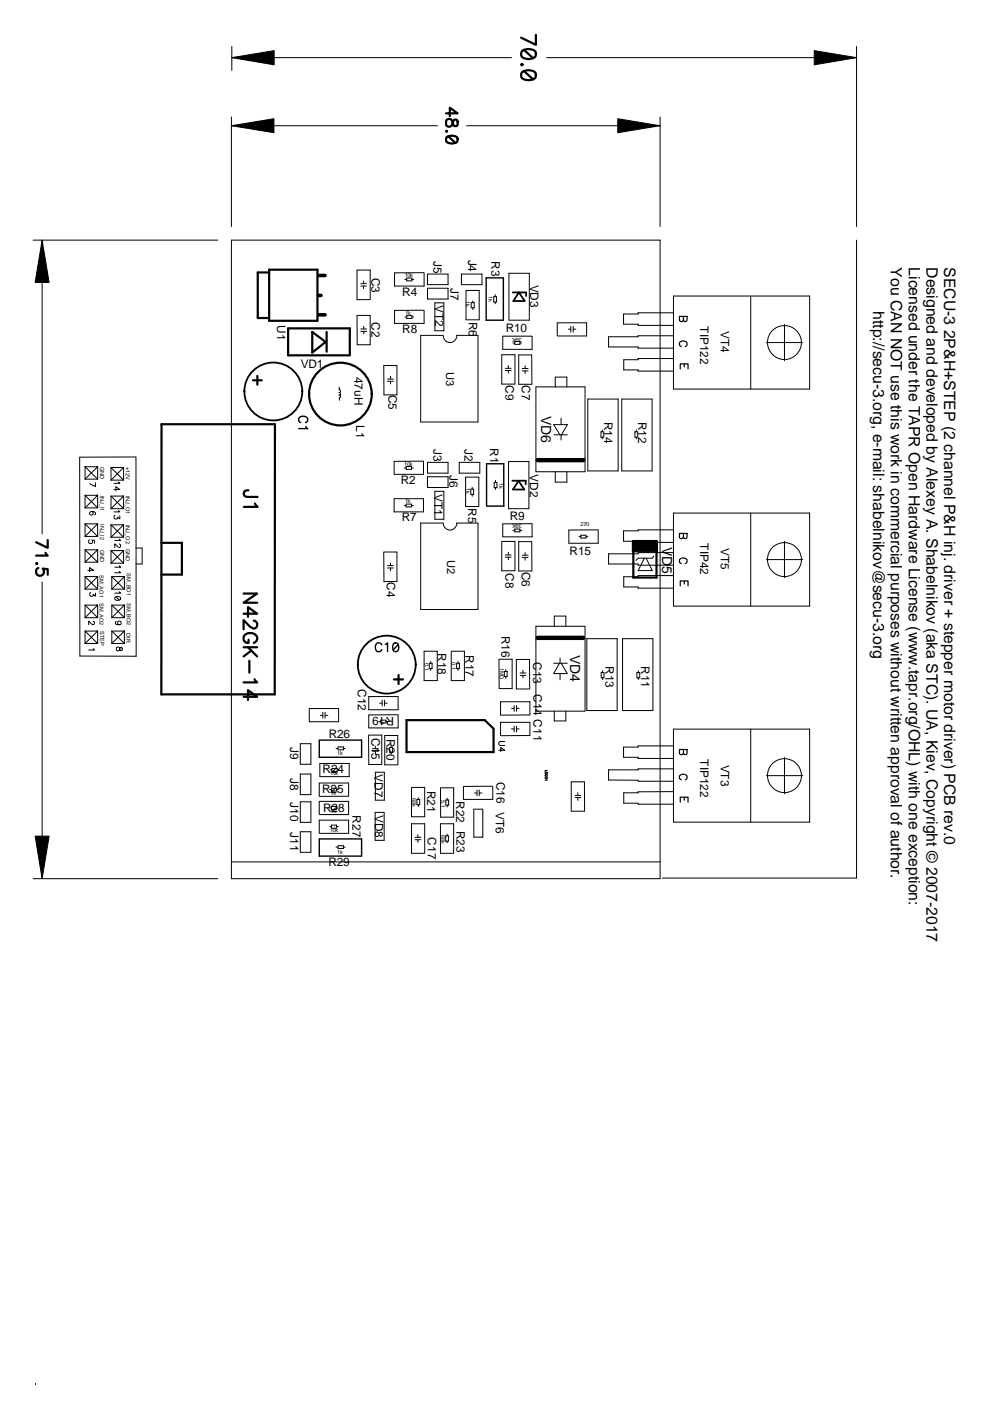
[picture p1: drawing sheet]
<svg xmlns="http://www.w3.org/2000/svg" width="210mm" height="297mm" viewBox="0 0 210 297" stroke-linecap="round" stroke-linejoin="round" font-family="sans-serif">
<g fill="none" stroke="#000" stroke-width=".21">
<path d="M49.1 9.8v5.1M49.1 12.2h59.4M115.9 12.2h65.7M181.6 9.8v38.2M49.1 24.8v23.2M49.1 26.7h43.7M98.9 26.7h41.1M140 24.8v23.2M7 50.9h39.2M8.9 50.9v62.3M49.1 50.9h90.9v135.4h-90.9zM77.1 59.6v.5"/>
<path d="M83.7 57.9h6.2v2.7h-6.2zM85.9 59.3h.3M86.2 59h1.1v.5h-1.1zM87.3 59.3h.4M90.6 58.1h4.4v2.3h-4.4zM97.8 58.1h4.4v2.3h-4.4zM181.6 50.9v135.3h-41.2M75.7 66.9h2.8v6.2h-2.8v-6.2M76.5 60.6h1.2M76.5 60.1h1.2M76.5 69.8h1.2M76.5 70.3h1.2"/>
<path d="M77.1 60.7v.5M77.1 69.2v.5M77.1 70.3v.5M78.5 63.5v-6.2h-2.8v6.2h2.7M81.4 77.5v6.2h2.8v-6.2h-2.8M82.8 79.8v.5M85.9 67.2h.3M86.2 66.9h1.1v.6h-1.1zM87.3 67.2h.4M89.9 65.8h-6.2v2.8h6.2v-2.8M90.6 61.1h4.4v2.3h-4.4zM92.2 64.2h1.9v5.9h-1.9z"/>
<path d="M93.9 71.1h-4.7v18.4h12.1v-18.4h-4.5M94 71.1a1.44 1.44 0 0 0 1.4 1.5 1.44 1.44 0 0 0 1.5-1.5M98.8 61.6v6.2h2.8v-6.2h-2.8M99.9 65.2v-1h.6v1.1h-.6M100.2 63.8v.4M100.2 65.3v.3M105 62.5v.4M105 64v.4M105.3 64v-1.1h-.6v1.1h.6M106.4 75.2v6.2h2.8v-6.2h-2.8M106.6 71.3h6.2v2.8h-6.2zM107.1 78.1h1.3"/>
<path d="M107.1 78.6h1.3M107.8 77.5v.5M107.8 78.6v.5M107.9 67.9v-10h4.3v10h-4.3M108.8 72.7h.3M109.1 72.4h1.1v.6h-1.1zM110.2 72.7h.4M110.7 78.6h1.3M110.7 78.1h1.3M111.3 77.6v.5M111.3 78.7v.5M118.2 71.2v-2.8h6.2v2.8h-6.2"/>
<path d="M120.5 69.8h.5M121 69.2v1.2M121.5 69.8h.6M121.5 69.2v1.2M135.3 71.1v.3h-6.3v2.2h6.3v.2h7.4M135.3 71.2h7.4M142.7 76h-7.4v.3h-3.1v2.1h3.1v.3h7.4M142.7 66.3h-7.4v.3h-3.1v2.1h3.1v.3h7.4M142.8 62.8h28.9v19.7h-28.9zM159.2 62.8v19.7M162.5 72.6h7.7M166.3 68.8v7.7"/>
<path d="M16.9 96.9v42.2h12l-.1-42.2M18 99h2.7M18 99v2.6M18 99l2.7 2.6M20.7 99v2.6M20.7 99l-2.7 2.6M23.5 99.1h2.7M23.5 99.1v2.7M23.5 99.1l2.7 2.7M26.2 99.1v2.7M26.2 99.1l-2.7 2.7M28.8 96.9h-11.8"/>
<path d="M71.9 82.6a.3 .3 0 0 1 .3 .3 .3 .3 0 0 1-.3 .3 .3 .3 0 0 1 .3 .3 .3 .3 0 0 1-.3 .3M71.9 83.8a.3 .3 0 0 1 .3 .3 .3 .3 0 0 1-.3 .3M71.9 82.1v.5M72 84.3v.6M82.2 80.4h1.2M82.2 80.8h1.2M82.8 80.9v.5M83.6 97.8h6.2v2.8h-6.2zM85.7 99.2h.4M86.1 98.9v.6h1.1v-.6M86.1 98.9h1.1M87.2 99.2h.4"/>
<path d="M90.6 98h4.4v2.3h-4.4zM97.4 98h4.3v2.3h-4.3zM112.7 81.5h-2.7v-6.2h2.7l.1 6.2M113.6 82h10.4v18h-10.4zM117.4 92.2h2.9M117.7 82v-2h2.5v2M118.7 92.1l-1.3-2.1h2.9l-1.3 2.1M119 88.7v1.2M119 92.2v1.1M124.6 84.6h6.5v15.3h-6.5zM127.7 91.2v.4M127.7 92.7v.3"/>
<path d="M128 91.6v1.1M128 91.6h-.6v1.1h.6M131.8 84.6h6.5v15.3h-6.5zM134.9 91.2v.4M134.9 92.7v.3M135.2 91.6h-.6v1.1h.6M135.2 91.6v1.1M18 105h2.7M18 111.1h2.7M18 116.6h2.7M18 105v2.7M18 111.1v2.6"/>
<path d="M18 116.6v2.6M18 105l2.7 2.7M18 107.7h2.7M18 101.6h2.7M18 113.7h2.7M18 119.2h2.7M18 116.6l2.7 2.6M18 111.1l2.7 2.6M19 114.5a.43 .43 0 0 0-.1 .6 .43 .43 0 0 0 .6 0 .43 .43 0 0 0 0-.6l.5 .1v.6M19.4 108.4l.2 .1a.38 .38 0 0 1 0 .6 .38 .38 0 0 1-.6-.1v-.1a.63 .63 0 0 1 .6-.5 .63 .63 0 0 1 .6 .5l-.1 .3M20.2 102.3v.9l-1.2-.6M20.7 105v2.7"/>
<path d="M20.7 111.1v2.6M20.7 116.6v2.6M20.7 105l-2.7 2.7M20.7 116.6l-2.7 2.6M20.7 111.1l-2.7 2.6M23.5 107.9h2.7M23.5 105.2v2.7M23.5 111.3v2.6M23.5 116.7v2.7M23.5 105.2h2.7M23.5 105.2l2.7 2.7M23.5 111.3h2.7"/>
<path d="M23.5 101.8h2.7M23.5 113.9h2.7M23.5 116.7h2.7M23.5 119.4h2.7M23.5 116.7l2.7 2.7M23.5 111.3l2.7 2.6M24.2 103.8h1.2l-.8-.6v.9M24.4 109.2a.41 .41 0 0 0-.1 .8 .41 .41 0 0 0 .6-.3l.5 .3v-.6M25.1 102.2l.3 .3h-1.2M25.1 108.2l.3 .3h-1.2M25.3 115.3a.36 .36 0 0 1 .3 .4 .36 .36 0 0 1-.4 .4l-.9-.8v.8M25.3 120l.3 .3h-1.3"/>
<path d="M25.3 114.3l.3 .3h-1.3M26.2 105.2v2.7M26.2 111.3v2.6M26.2 116.7v2.7M26.2 105.2l-2.7 2.7M26.2 116.7l-2.7 2.7M26.2 111.3l-2.7 2.6M28.8 116.2h1.3v3.4h-1.3M81.4 117h2.8v6.3h-2.8v-6.2M82.2 119.9h1.2M82.8 119.4v.5M85.7 107.2h.4"/>
<path d="M86.1 106.9v.6h1.1v-.6M86.1 106.9h1.1M87.2 107.2h.4M89.8 105.7h-6.2v2.8h6.2v-2.7M90.6 101.1h4.4v2.3h-4.4zM92.2 104.2h1.9v5.9h-1.9zM93.9 110.9h-4.7v18.3h12.1v-18.3h-4.5M94 110.9a1.44 1.44 0 0 0 1.4 1.5 1.44 1.44 0 0 0 1.5-1.5M98.7 101.2h2.8v6.2h-2.8zM99.8 103.7v1.1M99.8 103.7h.6v1.1h-.6M100.1 103.3v.4"/>
<path d="M100.1 104.8v.4M105.1 101.8v.5M105.1 103.4v.4M105.4 103.4v-1.1h-.6v1.1h.6M106.4 114.8v6.2h2.8v-6.2h-2.8M106.6 111.1h6.2v2.7h-6.2zM107.1 117.7h1.3M107.1 118.1h1.3M107.8 117.1v.5M107.8 118.2v.5M107.8 107.9v-10h4.3v10h-4.2M108.8 112.5h.3"/>
<path d="M109.1 112.2h1.1v.6h-1.1zM110.2 112.5h.4M110.7 118.2h1.3M110.7 117.7h1.3M111.3 117.2v.5M111.3 118.2v.6M117.7 100v2.2h2.5v-2.2M122.8 113.8h.3M123.1 113.5h1.1v.6h-1.1zM124.2 113.8h.4M126.8 112.3l-6.2 .1v2.8h6.2v-2.8M136.6 118.3l-1.3 2.7h3l-1.3-2.7"/>
<path d="M138.6 117.9l-.3 .4h-3l-.5 .5M142.7 117.2h-7.4v.2h-6.3v2.2h6.3v.2h7.4M142.7 112.3h-7.4v.3h-3.1v2.2h3.1v.2h7.4M142.8 108.8h28.9v19.7h-28.9zM159.2 108.8v19.7M162.5 118.6h7.7M166.3 114.8v7.7M8.9 123.4v62.9M18 122.2h2.7M18 124.9h2.7M18 128.3h2.7M18 131h2.7"/>
<path d="M18 133.8h2.7M18 136.4h2.7M18 122.2v2.7M18 128.3v2.7M18 133.8v2.6M18 122.2l2.7 2.7M18 133.8l2.7 2.6M18 128.3l2.7 2.7M18.6 120.9h1.3l-.9-.6v.9M19.2 125.6a.41 .41 0 0 0-.1 .7 .41 .41 0 0 0 .7-.2l.4 .3v-.6M19.7 131.7a.36 .36 0 0 1 .3 .4 .36 .36 0 0 1-.3 .3l-.9-.7v.8M19.8 137.5l.2 .3h-1.2"/>
<path d="M20.7 122.2v2.7M20.7 128.3v2.7M20.7 133.8v2.6M20.7 122.2l-2.7 2.7M20.7 133.8l-2.7 2.6M20.7 128.3l-2.7 2.7M23.7 122.2h2.7M23.7 122.2v2.7M23.7 128.3v2.7M23.7 133.8v2.6M23.7 124.9h2.7M23.7 122.2l2.7 2.7"/>
<path d="M23.7 128.3h2.7M23.7 131h2.7M23.7 133.8h2.7M23.7 136.4h2.7M23.7 133.8l2.7 2.6M23.7 128.3l2.7 2.7M24.4 126.6a.63 .63 0 0 1 .7-.2 .63 .63 0 0 1 .4 .7l-.9 .1-.2-.1zM24.6 126.5l.7 .7M24.6 131.7l-.1 .3a.64 .64 0 0 0 .6 .5 .64 .64 0 0 0 .6-.5 .39 .39 0 0 0-.4-.3 .39 .39 0 0 0-.4 .3 .39 .39 0 0 0 .4 .4M24.8 137.2h.4l.3 .7h.4v-.6l-.3-.1-.4 .8h-.4zM25.3 121.1l.3 .3h-1.3M25.3 125.5l.3 .3h-1.3"/>
<path d="M26.4 122.2v2.7M26.4 128.3v2.7M26.4 133.8v2.6M26.4 122.2l-2.7 2.7M26.4 133.8l-2.7 2.6M26.4 128.3l-2.7 2.7M82.2 120.4h1.2M82.8 120.4v.6M89.9 138.1h2.8v6.2h-2.8zM95.7 138.1v6.2h2.8v-6.2h-2.8M105.8 139.8h2.8v6.2h-2.8v-6.2M112.7 121.1h-2.7v-6.3h2.7l.1 6.3"/>
<path d="M113.6 132.8h10.4v18h-10.4zM117.5 132.8v-2.2h2.5v2.2M118.7 139.5v1.1M124.4 135.4h6.5v15.3h-6.5zM132 135.4h6.4v15.3h-6.4zM142.7 122h-7.4v.3h-3.1v2.1h3.1v.3h7.4M63.7 157.7h2.2v4.3h-2.2zM67.9 151.7h.5M68.5 151v1.3M68.9 151v1.3M69 151.7h.5M71.2 158.7h.4"/>
<path d="M71.7 158.4v.6M71.7 158.4h1.1M71.8 150.2h-6.2v2.8h6.2v-2.7M72.8 158.4v.6h-1.1M72.8 158.7h.4M78.2 155.9h2.7v6.2h-2.7l-.1-6.2M79 158.7h1.2M79 159.2h1.2M79.6 158.2v.5M79.6 159.2v.6M80.3 153h.4M80.5 149.1h.5"/>
<path d="M80.7 152.7h1.1v.6h-1.1zM81 148.4v1.3M81.5 148.4v1.3M81.6 149.1h.5M81.8 153h.4M82.6 158.5h.6v1.1h-.6zM82.9 158.1v.4M82.9 159.6v.4M84.4 147.7h-6.2v2.8h6.2v-2.8M84.4 151.5l-6.2 .1v2.7h6.2v-2.7M91 140.6h.6v1.2h-.6v-1.1M91.3 140.3v.3"/>
<path d="M91.3 141.8v.3M96.8 140.6h.6v1.2l-.6-.1v-1M97.1 140.3v.3M97.1 141.8v.3M105.7 159.1h1.3l-.8-.6v.9M106.1 151.6v-2.8h6.3v2.8h-6.2M106.1 155.9v-2.8h6.3v2.8l-6.2 .1M106.9 142.4h.6v1.1h-.6zM107 157.2h-.9l-.4 .4 .2 .4 1.1 .1M107.2 142v.4M107.2 143.5v.3M108.5 150.2h.5"/>
<path d="M108.5 154.5h.5M109 149.6v1.2M109 154v1.2M109.5 150.2h.6M109.5 149.6v1.2M109.5 154v1.2M109.5 154.5h.6M110.3 143.2h1.2M110.3 142.7h1.2M110.9 142.1v.6M110.9 143.2v.5M112.3 146v-6.2h-2.8v6.3h2.8"/>
<path d="M117.4 140.6h2.9M117.5 150.8v2.1h2.5v-2.1M118.7 142.9v1.2M119 140.7l1.3 2.1h-2.9l1.2-2.1M127.5 142.6h.6v1.1h-.6zM127.8 142.2v.4M127.8 143.7v.4M135 142.6h.6v1.1h-.6zM135.3 142.2v.4M135.3 143.7v.4M142.7 158.1h-7.4v.3h-3.1v2.2h3.1v.2h7.4M142.8 154.6h28.9v19.7h-28.9z"/>
<path d="M159.2 154.6v19.7M63.7 164.1h2.2v4.4h-2.2zM63.7 170h2.2v4.4h-2.2zM63.7 176.3h2.2v4.4h-2.2zM67.7 168.8v-2.8h6.2v2.8l-6.2 .1M67.7 172.7v-2.8h6.2v2.8h-6.2M67.7 176.6v-2.7h6.2v2.8h-6.2M67.8 164.6v-2.7h6.2v2.8h-6.2M69.9 167.4h.4M69.9 175.2h.4M69.9 171.3h.4M70 163.2h.4"/>
<path d="M70.3 167.1h1.1v.6h-1.1zM70.3 171h1.1v.6h-1.1zM70.3 174.9h1.1v.7h-1.1zM70.4 163.6h1.1M71.2 179.6h.4M71.4 167.4h.4M71.4 175.2h.4M71.4 171.3h.4M71.5 162.9h-1.1v.7M71.5 162.9v.7M71.5 163.2h.4M71.7 179.3v.6"/>
<path d="M71.7 179.3h1.1M72.8 179.6h.4M72.8 179.3v.6h-1.1M79.6 163.7h1.9v6h-1.9zM81.4 172.2h-1.9v6h1.9v-6M84.4 162.1l-.1-6.2h-2.7v6.3h2.7M87.2 166.9v6.3h2.8v-6.3h-2.7M88 178h1.2M88 177.5h1.2M88.4 170.6v-1.1h.6v1.1h-.6M88.6 177v.5M88.6 178.1v.5"/>
<path d="M88.7 169.1v.4M88.7 170.6v.4M93.4 167h2.8v6.3h-2.8v-6.2M94.5 177.2h.6v1.1h-.6zM94.5 169.6h.6v1.1h-.6zM94.8 176.9v.3M94.8 178.3v.4M94.8 169.2v.4M94.8 170.7v.4M100.6 168.1h.5M101.1 167.5v1.2M101.6 167.5v1.2"/>
<path d="M101.6 168.1h.6M102.3 171.6h-1.8v5.9h1.9v-5.9M104.4 166.7h-6.1v2.8h6.2v-2.8M115.6 163.8l.4-.1v.3l-.3 .1zM115.6 164.8l.4-.1v.3l-.3 .1zM115.7 164.5v.1l-.1-.1v-.3h.4l-.1 .4M116 165.3v.1h-.4M116 163.4h-.4v.2M121.1 165.8h2.8l.1 6.2h-2.9zM121.9 169.1h1.2M121.9 168.6h1.2M122.5 168.1v.5"/>
<path d="M122.5 169.2v.5M142.7 163h-7.4v.2h-6.3v2.2h6.3v.2h7.4M142.7 167.8l-7.4 .1v.2h-3.1v2.2h3.1v.2h7.4M162.5 164.5h7.7M166.3 160.6v7.7M7 186.3h39.2M49.1 182.7h90.8M90 180.9v-6.2h-2.8v6.2h2.8M96.2 180.9v-6.2h-2.8v6.2h2.8"/>
<circle cx="166.3" cy="72.6" r="3.6"/>
<circle cx="166.3" cy="118.6" r="3.6"/>
<circle cx="166.3" cy="164.4" r="3.6"/>
</g>
<g fill="#000" stroke="#000" stroke-width=".21">
<path d="M49.1 12.2l9-1.5v3z" fill-rule="evenodd"/>
<path d="M172.6 10.7l9 1.5-9 1.5z" fill-rule="evenodd"/>
<path d="M49.1 26.7l9-1.5v2.9z" fill-rule="evenodd"/>
<path d="M131 25.2l9 1.5-9 1.4z" fill-rule="evenodd"/>
<path d="M8.9 50.9l1.5 9h-2.9z" fill-rule="evenodd"/>
<path d="M134.1 114.7h5.3v2.3h-5.3z" fill-rule="evenodd"/>
<path d="M7.5 177.3h2.9l-1.5 9z" fill-rule="evenodd"/>
</g>
<g fill="none" stroke="#000" stroke-width=".47">
<path d="M110.6 10.9a2.42 2.42 0 0 1 2.9 0 1.03 1.03 0 0 1-.5 1.4 2.52 2.52 0 0 1-2.4-.2l-.1-.5zM110.6 13.6l.2 .1-.2 .2-.1-.2zM110.6 15.4a2.42 2.42 0 0 1 2.9 0 1.03 1.03 0 0 1-.5 1.4 2.51 2.51 0 0 1-2.4-.3l-.1-.4zM111.1 10.6l1.9 1.7M111.1 15.1l1.9 1.7M113.6 7.4v2.1l-3.1-1.5M94.6 24h2.4l-1.6-1.2v1.8M94.7 25.5a.74 .74 0 0 1 .8-.3 .74 .74 0 0 1 .5 .7l.1 .5a.54 .54 0 0 0 .8 .3 1 1 0 0 0-.2-1.4h-.3a1.4 1.4 0 0 0-.6 1.2 .67 .67 0 0 1-.7 .4 .67 .67 0 0 1-.5-.6zM94.7 27.7l.1 .1-.1 .1zM94.7 29.1a2.06 2.06 0 0 1 2.2 0 .86 .86 0 0 1-.3 1.2 2.12 2.12 0 0 1-1.9-.2zM95 28.9l1.6 1.4M57.1 57.8h-2.4v9.6h2.4"/>
<path d="M57.1 57.2h10.2v10.8h-10.2zM54.6 79.7v1.9M61.1 69.6h13.1v5.7h-13.1zM66.2 70.4l2.8 2.1-2.8 2.2zM69.3 70.4v4.2M34.2 89.9h24.1M34.2 90v57.2h24.1v-57.2M53.6 80.6h1.9M7.7 119.4l.2 .1-.2 .1zM9.7 117.2l.4 .6h-2.4M10.1 114.5v1.6l-2.4-1.1M34.2 115.1h4.4v6.7h-4.4"/>
<path d="M52.7 104l-.8 .1a.74 .74 0 0 0 0 1.1l.5 .2h2.2M54.1 106.8l.5 .7h-2.9M134.3 114.7h4.9v7.8h-4.9zM8.1 120.4a.87 .87 0 0 0-.3 1.3 .87 .87 0 0 0 1.3 .2 .87 .87 0 0 0 0-1.3l1 .1v1.2M51.6 125.8h2.9l-2.9 2h2.9M51.6 130.1h2.9l-1.9-1.4v2.1M51.6 137.2h2.9M52.6 137.2l1.9 2M52.7 135.6v.7a1.04 1.04 0 0 1-1.1-1 1.04 1.04 0 0 1 1.1-1.1 1.37 1.37 0 0 1 1.8 1.4l-.4 .6-.3 .1M53.3 138l-1.7 1.2M53.8 131.6h.2a.92 .92 0 0 1 .4 1.4 .65 .65 0 0 1-1 .1l-1.8-1.6v1.9M51.6 147.7h2.9l-1.9-1.4v2.1"/>
<path d="M52.9 140.1v2.5M54 144l.5 .7h-2.9M83.5 144h1.9M84.5 143.1v1.9M86.2 152.7h16.6l1.8 1.8v5h-18.4z"/>
<circle cx="72.2" cy="83.5" r="6.6"/>
</g>
<g fill="none" stroke="#000" stroke-width=".38">
<path d="M108.7 62h2.8v.8M110 62l1.3 1.8h-2.5zM108.6 101.9h2.9v.8M109.9 102l1.3 1.8h-2.4z"/>
<circle cx="57.9" cy="83" r="6.1"/>
<circle cx="82" cy="140.9" r="6.1"/>
</g>
<path d="M106.7 58.9h-3.6v9h3.6v-8.9M63.8 89.6a.77 .77 0 0 1-.4-1 .77 .77 0 0 1 1.1-.3 .7 .7 0 0 1 .7 .5 .7 .7 0 0 1-.4 .8M64.9 90.4l.3 .5h-1.9M106.8 107.3v-9h-3.6v9h3.6M80.9 136.7a.77 .77 0 0 0-1-.3 .77 .77 0 0 0-.3 1 .7 .7 0 0 0 .5 .8 .7 .7 0 0 0 .8-.5M81.7 136.6l.5-.3v1.9M83.5 136.4a.67 .67 0 0 1 1 .2 1.21 1.21 0 0 1-.5 1.6l-.5-.1a1.51 1.51 0 0 1 0-1.7zM84.5 136.6l-1.1 1.2M67.7 156.9h9v3.7h-9v-3.6M67.7 177.9h9M76.7 177.8v3.7h-9v-3.6" fill="none" stroke="#000" stroke-width=".3"/>
<path d="M67.6 58.4h1.3M67.5 62.6h.6M67.6 66.7h1.3" fill="none" stroke="#000" stroke-width=".76"/>
<g fill="none" stroke="#000" stroke-width=".25">
<path d="M144.1 67.1h1.6l-.1 .9-.4 .2-.3-.4-.3 .4a.39 .39 0 0 1-.5-.4zM144.2 78.2v-1h1.7v1M144.4 73.5a.61 .61 0 0 1-.3-.7 .61 .61 0 0 1 .6-.5h.4a.61 .61 0 0 1 .6 .5 .61 .61 0 0 1-.4 .7M144.9 67.1v.7M145.1 77.2v.6M144.1 113.1h1.6l-.2 1-.3 .1-.3-.4-.3 .4a.39 .39 0 0 1-.5-.4zM144.4 119.5a.61 .61 0 0 1-.3-.7 .61 .61 0 0 1 .6-.5h.4a.61 .61 0 0 1 .6 .5 .61 .61 0 0 1-.4 .7M144.9 113.1v.7M144.2 124.2v-1h1.7v1M145.1 123.2v.6M144.1 158.9h1.6l-.2 1-.3 .1-.3-.4-.3 .4a.39 .39 0 0 1-.5-.4zM144.9 158.9v.7"/>
<path d="M144.2 170.1v-1.1h1.7v1.1M144.4 165.3a.61 .61 0 0 1-.3-.6 .61 .61 0 0 1 .6-.5h.4a.61 .61 0 0 1 .6 .5 .61 .61 0 0 1-.4 .6M145.1 169v.7"/>
</g>
<path d="M114 97.6h9.7M114 135.2h9.7" fill="none" stroke="#000" stroke-width=".93"/>
<path d="M7.5 293.3v.3z" fill="#00f"/>
<g font-size="3.3">
<text x="188.9" y="56.7" transform="rotate(90 188.9 56.7)">You CAN NOT use this work in commercial purposes without written approval of author.</text>
<text x="192.7" y="56.7" transform="rotate(90 192.7 56.7)">Licensed under the TAPR Open Hardware License (www.tapr.org/OHL) with one exception:</text>
<text x="196.4" y="56.7" transform="rotate(90 196.4 56.7)">Designed and developed by Alexey A. Shabelnikov (aka STC). UA, Kiev, Copyright © 2007-2017</text>
<text x="200.2" y="56.7" transform="rotate(90 200.2 56.7)">SECU-3 2P&amp;H+STEP (2 channel P&amp;H inj. driver + stepper motor driver) PCB rev.0</text>
<text x="185.1" y="66" transform="rotate(90 185.1 66)">http://secu-3.org, e-mail: shabelnikov@secu-3.org</text>
</g>
<g font-size="3">
<text x="114.7" y="88.1" transform="rotate(90 114.7 88.1)">VD6</text>
<text x="140.4" y="115.9" transform="rotate(90 140.4 115.9)">V</text>
<text x="140.4" y="117.9" transform="rotate(90 140.4 117.9)">D5</text>
<text x="120.9" y="138.8" transform="rotate(90 120.9 138.8)">VD4</text>
</g>
<g font-size="2.5">
<text x="78.7" y="58.9" transform="rotate(90 78.7 58.9)">C3</text>
<text x="91.9" y="55.4" transform="rotate(90 91.9 55.4)">J5</text>
<text x="99.3" y="55" transform="rotate(90 99.3 55)">J4</text>
<text x="104.2" y="55.4" transform="rotate(90 104.2 55.4)">R3</text>
<text x="85.3" y="62.8">R4</text>
<text x="92.3" y="64.7" transform="rotate(90 92.3 64.7)">VT2</text>
<text x="95.5" y="61" transform="rotate(90 95.5 61)">J7</text>
<text x="112.4" y="60.4" transform="rotate(90 112.4 60.4)">VD3</text>
<text x="58.8" y="69" transform="rotate(90 58.8 69)">U1</text>
<text x="78.7" y="68.3" transform="rotate(90 78.7 68.3)">C2</text>
<text x="85.3" y="70.6">R8</text>
<text x="99.4" y="68.2" transform="rotate(90 99.4 68.2)">R6</text>
<text x="107.2" y="70.5">R10</text>
<text x="148.4" y="69.2" transform="rotate(90 148.4 69.2)">TIP122</text>
<text x="152.9" y="70.3" transform="rotate(90 152.9 70.3)">VT4</text>
<text x="63.8" y="78">VD1</text>
<text x="75.2" y="79.9" transform="rotate(90 75.2 79.9)">47uH</text>
<text x="82.3" y="83.7" transform="rotate(90 82.3 83.7)">C5</text>
<text x="107.1" y="81.6" transform="rotate(90 107.1 81.6)">C9</text>
<text x="110.7" y="81.7" transform="rotate(90 110.7 81.7)">C7</text>
<text x="128.1" y="89.4" transform="rotate(90 128.1 89.4)">R14</text>
<text x="135.3" y="89.4" transform="rotate(90 135.3 89.4)">R12</text>
<text x="75.5" y="90.1" transform="rotate(90 75.5 90.1)">L1</text>
<text x="91.9" y="95.3" transform="rotate(90 91.9 95.3)">J3</text>
<text x="98.5" y="95.3" transform="rotate(90 98.5 95.3)">J2</text>
<text x="103.9" y="95" transform="rotate(90 103.9 95)">R1</text>
<text x="95.3" y="100.7" transform="rotate(90 95.3 100.7)">J6</text>
<text x="112.4" y="100.5" transform="rotate(90 112.4 100.5)">VD2</text>
<text x="85" y="102.6">R2</text>
<text x="92.1" y="104.8" transform="rotate(90 92.1 104.8)">VT1</text>
<text x="99.3" y="107.8" transform="rotate(90 99.3 107.8)">R5</text>
<text x="85.2" y="110.5">R7</text>
<text x="108.1" y="110.3">R9</text>
<text x="120.8" y="117.7">R15</text>
<text x="148.4" y="115.2" transform="rotate(90 148.4 115.2)">TIP42</text>
<text x="152.9" y="116.3" transform="rotate(90 152.9 116.3)">VT5</text>
<text x="82" y="123.4" transform="rotate(90 82 123.4)">C4</text>
<text x="107.1" y="121.5" transform="rotate(90 107.1 121.5)">C8</text>
<text x="110.7" y="121.2" transform="rotate(90 110.7 121.2)">C6</text>
<text x="106.3" y="134.8" transform="rotate(90 106.3 134.8)">R16</text>
<text x="92.8" y="138.5" transform="rotate(90 92.8 138.5)">R18</text>
<text x="98.7" y="138.9" transform="rotate(90 98.7 138.9)">R17</text>
<text x="113" y="140.4" transform="rotate(90 113 140.4)">C13</text>
<text x="128.4" y="141.2" transform="rotate(90 128.4 141.2)">R13</text>
<text x="136" y="141.2" transform="rotate(90 136 141.2)">R11</text>
<text x="75.9" y="146.1" transform="rotate(90 75.9 146.1)">C12</text>
<text x="113.1" y="147.1" transform="rotate(90 113.1 147.1)">C14 C11</text>
<text x="83.6" y="152" transform="rotate(-180 83.6 152)">R19</text>
<text x="61.5" y="158.5" transform="rotate(90 61.5 158.5)">J9</text>
<text x="69.7" y="156.4">R26</text>
<text x="78.7" y="156.5" transform="rotate(90 78.7 156.5)">C15</text>
<text x="82" y="156.6" transform="rotate(90 82 156.6)">R20</text>
<text x="148.4" y="161" transform="rotate(90 148.4 161)">TIP122</text>
<text x="61.5" y="165" transform="rotate(90 61.5 165)">J8</text>
<text x="68.4" y="164">R24</text>
<text x="79.4" y="164.2" transform="rotate(90 79.4 164.2)">VD7</text>
<text x="90.6" y="167.7" transform="rotate(90 90.6 167.7)">R21</text>
<text x="105.2" y="165.8" transform="rotate(90 105.2 165.8)">C16 VT6</text>
<text x="152.9" y="162.1" transform="rotate(90 152.9 162.1)">VT3</text>
<text x="61.5" y="170.1" transform="rotate(90 61.5 170.1)">J10</text>
<text x="68.3" y="168.2">R25</text>
<text x="68.5" y="172.1">R28</text>
<text x="74.8" y="172.9" transform="rotate(90 74.8 172.9)">R27</text>
<text x="79.5" y="172.8" transform="rotate(90 79.5 172.8)">VD8</text>
<text x="96.7" y="169.8" transform="rotate(90 96.7 169.8)">R22 R23</text>
<text x="61.5" y="176.4" transform="rotate(90 61.5 176.4)">J11</text>
<text x="90.7" y="177.5" transform="rotate(90 90.7 177.5)">C17</text>
<text x="69.6" y="183.7">R29</text>
</g>
<g font-size="2.4">
<text x="94.6" y="78.9" transform="rotate(90 94.6 78.9)">U3</text>
<text x="94.8" y="118.7" transform="rotate(90 94.8 118.7)">U2</text>
</g>
<g font-size="1.2">
<text x="85.8" y="58.7">10k</text>
<text x="98.8" y="63.8" transform="rotate(90 98.8 63.8)">1k</text>
<text x="103.6" y="62.7" transform="rotate(90 103.6 62.7)">1k</text>
<text x="86" y="66.7">1k</text>
<text x="110.6" y="71.7" transform="rotate(-180 110.6 71.7)">39K</text>
<text x="21.2" y="99" transform="rotate(90 21.2 99)">GND</text>
<text x="26.7" y="99" transform="rotate(90 26.7 99)">+12V</text>
<text x="85.7" y="98.8">10k</text>
<text x="21.2" y="105.1" transform="rotate(90 21.2 105.1)">INJ_I1</text>
<text x="26.7" y="105.1" transform="rotate(90 26.7 105.1)">INJ_O1</text>
<text x="85.9" y="106.7">1k</text>
<text x="98.8" y="103.5" transform="rotate(90 98.8 103.5)">1k</text>
<text x="105.8" y="102.4" transform="rotate(90 105.8 102.4)">1k</text>
<text x="21.2" y="111.1" transform="rotate(90 21.2 111.1)">INJ_I2</text>
<text x="26.7" y="111.3" transform="rotate(90 26.7 111.3)">INJ_O2</text>
<text x="110.6" y="111.2" transform="rotate(-180 110.6 111.2)">39K</text>
<text x="123.1" y="111.6">270</text>
<text x="21.2" y="116.6" transform="rotate(90 21.2 116.6)">GND</text>
<text x="26.7" y="116.4" transform="rotate(90 26.7 116.4)">GND</text>
<text x="21.1" y="121.9" transform="rotate(90 21.1 121.9)">SM_AO1</text>
<text x="26.9" y="121.5" transform="rotate(90 26.9 121.5)">SM_BO1</text>
<text x="21.1" y="127.8" transform="rotate(90 21.1 127.8)">SM_AO2</text>
<text x="26.9" y="127.8" transform="rotate(90 26.9 127.8)">SM_BO2</text>
<text x="21.2" y="133.8" transform="rotate(90 21.2 133.8)">STEP</text>
<text x="26.8" y="134.2" transform="rotate(90 26.8 134.2)">DIR</text>
<text x="90" y="140.7" transform="rotate(90 90 140.7)">0.1</text>
<text x="95.8" y="140.4" transform="rotate(90 95.8 140.4)">0.1</text>
<text x="106" y="141.6" transform="rotate(90 106 141.6)">1MO</text>
<text x="71.5" y="160.1">1k</text>
<text x="70" y="164.3">10k</text>
<text x="70.1" y="168.5">1k</text>
<text x="70.1" y="172.4">1k</text>
<text x="87.4" y="169.1" transform="rotate(90 87.4 169.1)">68k</text>
<text x="93.6" y="169.6" transform="rotate(90 93.6 169.6)">5.1</text>
<text x="70" y="176.4">10k</text>
<text x="93.6" y="177" transform="rotate(90 93.6 177)">68k</text>
<text x="71.5" y="181">1k</text>
</g>
</svg>
